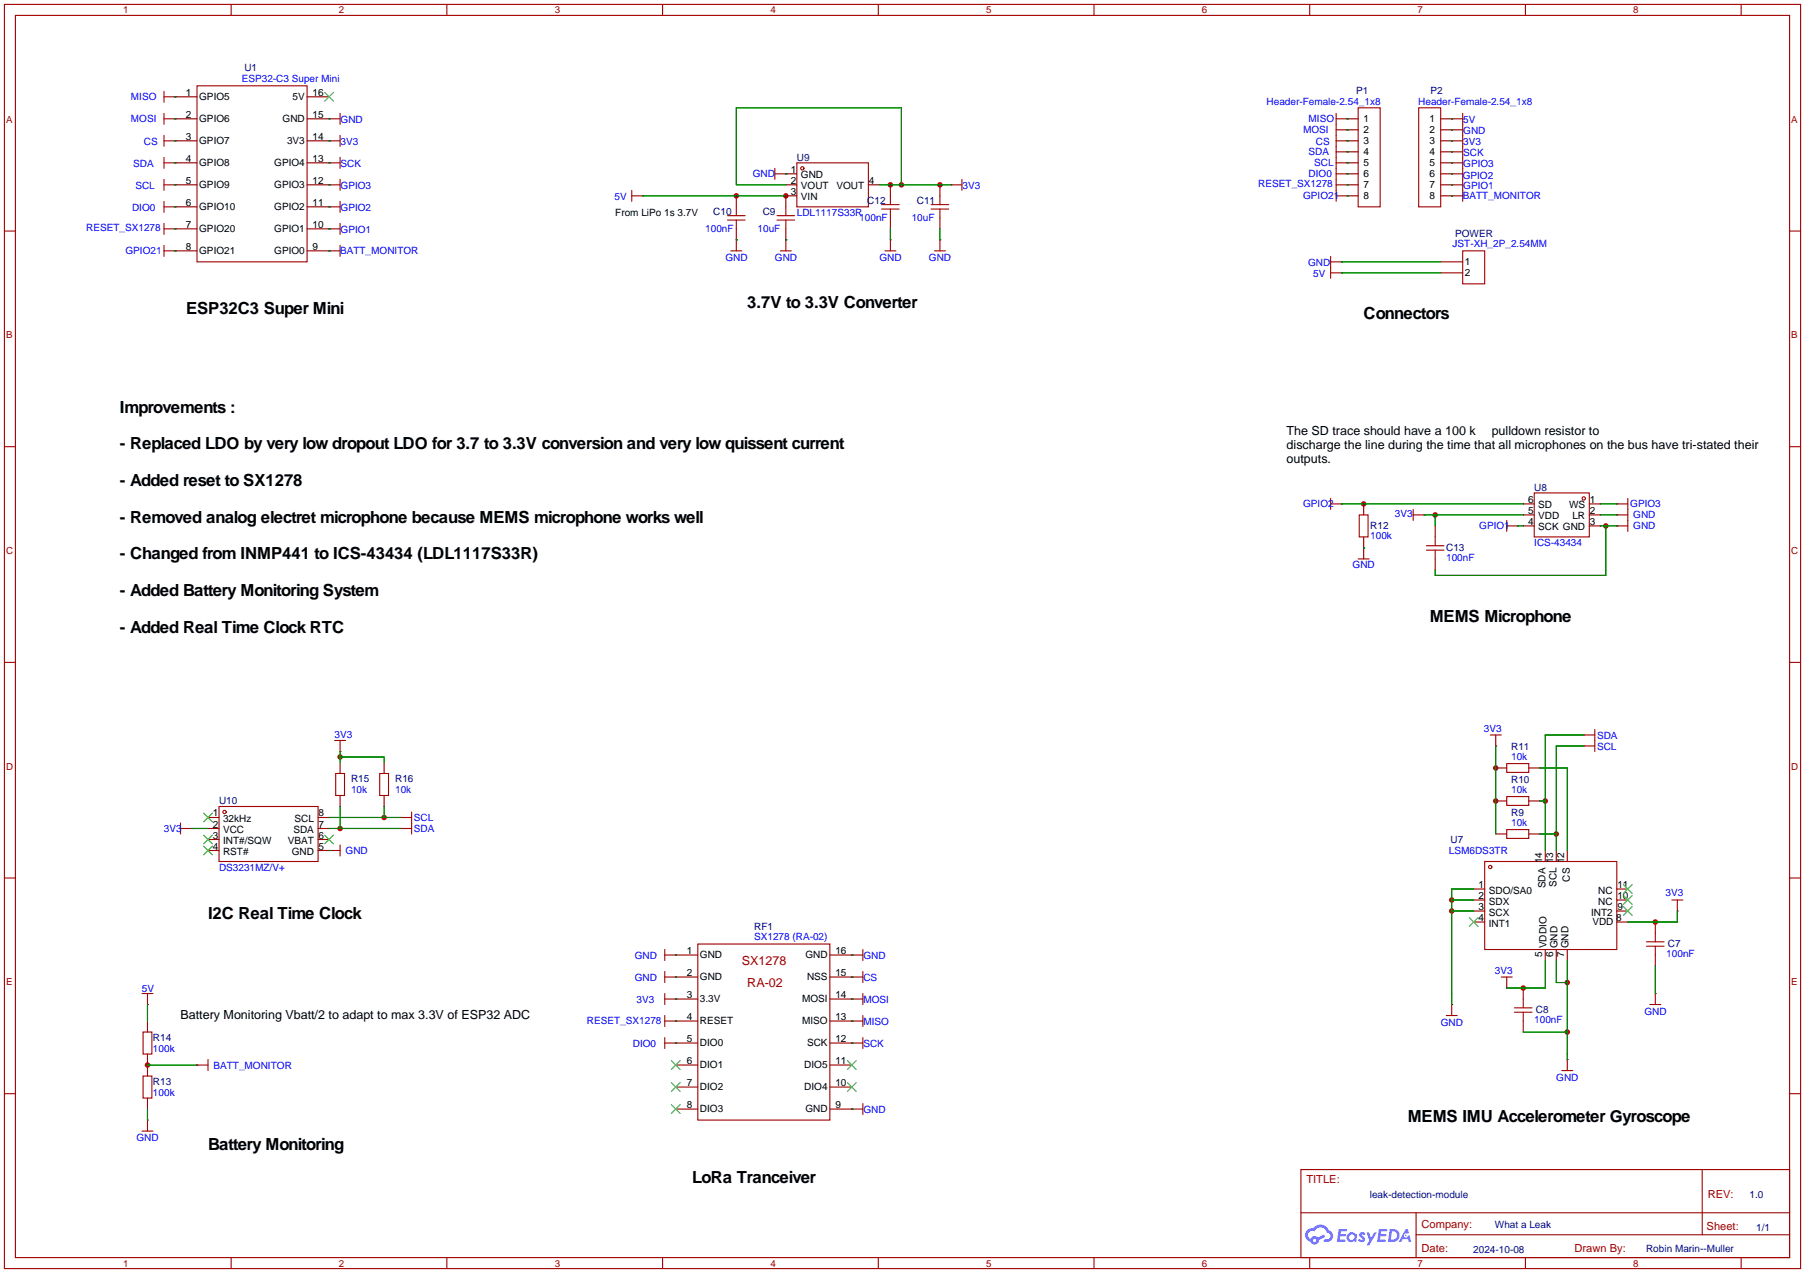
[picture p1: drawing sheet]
<svg xmlns="http://www.w3.org/2000/svg" width="417mm" height="294mm" viewBox="0 0 417 294" stroke-linecap="round" stroke-linejoin="round" font-family="sans-serif">
<g fill="none" stroke="#a10000" stroke-width=".25">
<path d="M1 1h414.5v291.9h-414.5zM3.6 3.6h409.4v286.7h-409.4zM53.3 1v2.6M103.1 1v2.6M152.9 1v2.6M202.7 1v2.6M252.5 1v2.6M302.3 1v2.6M352 1v2.6M401.8 1v2.6M1 53.3h2.6M413 53.3h2.5"/>
<path d="M1 103.1h2.6M413 103.1h2.5M1 152.9h2.6M413 152.9h2.5M1 202.7h2.6M413 202.7h2.5M1 252.5h2.6M413 252.5h2.5M300.2 270h112.8v20.3h-112.8zM300.3 280h112.6M326.8 280v10.1M392.8 270v15.1"/>
<path d="M53.3 290.3v2.6M103.1 290.3v2.6M152.9 290.3v2.6M202.7 290.3v2.6M252.5 290.3v2.6M302.3 290.3v2.6M326.8 285.1h86.1M352 290.3v2.6M401.8 290.3v2.6"/>
</g>
<g fill="#5487ff">
<path d="M313.9 284.6l.5-.2 .4 .1 .3 .3-.3 .4a.33 .33 0 0 0-.2-.3 .33 .33 0 0 0-.4 .2l.1 .1a.86 .86 0 0 1 .6 .6 .86 .86 0 0 1-.2 .9h-.7l-.6-.4 .3-.3 .5 .3 .3-.2-.1-.1a.88 .88 0 0 1-.5-1.4z"/>
<path d="M315.4 284.5h.5l.5 1.3 .8-1.3h.6l-1.8 3h-.6l.6-1.1z"/>
<path d="M309 283.7l1.8 .1v.4h-1.3l-.1 .7h1.1l.2 .2-.3 .3h-1.1l-.1 .8h1.2l.1 .2-.1 .3h-1.9z"/>
<path d="M318.2 283.7l1.9 .1-.1 .4h-1.3v.7h1l.3 .2-.3 .3h-1.1l-.1 .8h1.2l.1 .2-.1 .3h-1.9z"/>
<path d="M324.4 283.7h.5l.2 .9-.4 .2a.5 .5 0 0 0-.7 .2 .5 .5 0 0 0 .3 .7 .5 .5 0 0 0 .6-.4l.4-.2 .4 1.6h-.6l-.2-.6h-1.2l-.3 .6h-.6z"/>
<path d="M320.7 283.7l-.4 3h1a1.51 1.51 0 0 0 1.7-1.5 1.51 1.51 0 0 0-1.8-1.5zM321.2 284.2a1.02 1.02 0 0 1 1.2 1.2 1.02 1.02 0 0 1-1.4 .8z"/>
<path d="M311.2 284.7a1.11 1.11 0 0 0-.3 1.6 1.11 1.11 0 0 0 1.6 .2l.5 .2 .2-1.6-.4-.3a1.02 1.02 0 0 0-1.6-.1zM311.3 285.6a.67 .67 0 0 1 1.3 0 .67 .67 0 0 1-1.3 0z"/>
<path d="M301.7 284a1.58 1.58 0 0 0 .7 2.7 1.01 1.01 0 0 0 1.2 .6 1.01 1.01 0 0 0 .8-1l1.4-.8-.3-.5-1.3 .7-.5-.3a1.02 1.02 0 0 0-1.3 .6 1 1 0 0 1-.4-1.4 1 1 0 0 1 1.4-.3 1.49 1.49 0 0 1 1.5-1 1.49 1.49 0 0 1 1.3 1.3 .82 .82 0 0 1 .8 1 .82 .82 0 0 1-1.2 .5l-.3 .1v.3a1.4 1.4 0 0 0 2-.6 1.4 1.4 0 0 0-.8-1.9 2.19 2.19 0 0 0-3.7-.5l-.8 .1zM303 286.4a.4 .4 0 0 1 .8 0 .4 .4 0 0 1-.8 0z"/>
<circle cx="324.4" cy="285.2" r=".19"/>
</g>
<g fill="none" stroke="#a10000" stroke-width=".25">
<path d="M45.5 19.8h25.4v40.7h-25.4zM37.8 37.6h2.6M37.8 36.3v2.6M75.9 27.4h2.6M75.9 32.5h2.6M78.5 26.2v2.5M78.5 31.2v2.6M37.8 41.4v2.5M37.8 56.6v2.6M37.8 42.7h2.6M37.8 57.9h2.6M347.7 176.3h5.1v2h-5.1z"/>
<path d="M342.6 198.9h30.5v20.3h-30.5zM347.7 191.5h5.1v2h-5.1zM347.7 183.9h5.1v2h-5.1zM380 218.4h4M380 217.4h4M382 215.4v2M382 218.4v2.1M349.5 233.7h4.1M349.5 232.7h4.1M351.5 230.6v2.1M351.5 233.7v2"/>
<circle cx="343.9" cy="200.2" r=".38"/>
</g>
<g fill="none" stroke="#870000" stroke-width=".25">
<path d="M40.4 37.6h.1M40.4 22.4h5.1M40.4 27.4h5.1M40.4 32.5h5.1M40.4 37.6h5.1M70.9 22.4h5M70.9 27.4h5M70.9 32.5h5M70.9 37.6h5M75.9 27.4h.1M75.9 32.5h.1M40.4 42.7h.1"/>
<path d="M40.4 57.9h.1M40.4 42.7h5.1M40.4 47.8h5.1M40.4 52.8h5.1M40.4 57.9h5.1M70.9 42.7h5M70.9 47.8h5M70.9 52.8h5M70.9 57.9h5M345.2 177.3h2.5M352.8 177.3h2.5M345.2 192.5h2.5"/>
<path d="M345.2 184.9h2.5M352.8 192.5h2.5M352.8 184.9h2.5M356.6 196.3v2.6M359.2 196.3v2.6M361.7 196.3v2.6M340.1 205.2h2.5M340.1 207.8h2.5M340.1 210.3h2.5M340.1 212.9h2.5M356.6 219.2v2.5M359.2 219.2v2.5"/>
<path d="M361.7 219.2v2.5M373.1 205.2h2.6M373.1 207.8h2.6M373.1 210.3h2.6M373.1 212.9h2.6M382 212.9v2.5M351.5 228.1v2.5M351.5 235.7v2.6M382 220.5v2.5"/>
</g>
<path d="M74.9 21.3l2.1 2.1M77 21.3l-2.1 2.1M339.1 211.8l2 2.1M341.1 211.8l-2 2.1M374.6 209.3l2.1 2M374.6 206.8l2.1 2M374.6 204.2l2.1 2M376.7 209.3l-2.1 2M376.7 206.8l-2.1 2M376.7 204.2l-2.1 2" fill="none" stroke="#3c3" stroke-width=".25"/>
<g fill="#c00">
<circle cx="335" cy="210.3" r=".63"/>
<circle cx="335" cy="207.8" r=".63"/>
<circle cx="361.7" cy="238.3" r=".63"/>
<circle cx="361.7" cy="226.8" r=".63"/>
<circle cx="351.5" cy="228.1" r=".63"/>
<circle cx="359.2" cy="192.5" r=".63"/>
<circle cx="356.6" cy="184.9" r=".63"/>
<circle cx="345.2" cy="184.9" r=".63"/>
<circle cx="345.2" cy="177.3" r=".63"/>
<circle cx="382" cy="212.9" r=".63"/>
<circle cx="370.6" cy="121.4" r=".63"/>
<circle cx="331.2" cy="118.9" r=".63"/>
<circle cx="314.7" cy="116.3" r=".63"/>
<circle cx="169.9" cy="45.2" r=".63"/>
<circle cx="181.4" cy="45.2" r=".63"/>
<circle cx="205.5" cy="42.7" r=".63"/>
<circle cx="208" cy="42.7" r=".63"/>
<circle cx="216.9" cy="42.7" r=".63"/>
<circle cx="34" cy="245.9" r=".63"/>
<circle cx="78.5" cy="191.3" r=".63"/>
<circle cx="88.6" cy="188.7" r=".63"/>
<circle cx="78.5" cy="174.8" r=".63"/>
</g>
<g fill="none" stroke="#a10000" stroke-width=".25">
<path d="M37.8 22.4h2.6M37.8 21.1v2.5M37.8 26.2v2.5M37.8 31.2v2.6M37.8 27.4h2.6M37.8 32.5h2.6M75.9 37.6h2.6M78.5 36.3v2.6M178.8 38.9v2.5M183.9 37.6h16.5v10.2h-16.5zM308.4 27.4h2.5M308.4 32.5h2.5"/>
<path d="M308.4 37.6h2.5M308.4 26.2v20.3M308.4 30h2.5M308.4 35.1h2.5M313.4 24.9h5.1v22.9h-5.1zM327.4 24.9h5.1v22.9h-5.1zM335 27.4h2.6M335 32.5h2.6M335 37.6h2.6M335 30h2.6M335 35.1h2.6M337.6 26.2v20.3"/>
<path d="M37.8 46.5v2.5M37.8 51.6v2.5M37.8 47.8h2.6M37.8 52.8h2.6M75.9 47.8h2.6M75.9 52.8h2.6M75.9 42.7h2.6M75.9 57.9h2.6M78.5 41.4v2.5M78.5 46.5v2.5M78.5 51.6v2.5M78.5 56.6v2.6"/>
<path d="M145.8 45.2h2.5M145.8 43.9v2.6M167.9 50.8h4.1M167.9 49.8h4.1M168.7 57.9h2.5M169.9 47.8v2M169.9 50.8v2M169.9 55.4v2.5M178.8 40.1h2.6M179.3 50.8h4.1M179.3 49.8h4.1M180.1 57.9h2.5"/>
<path d="M181.4 47.8v2M181.4 50.8v2M181.4 55.4v2.5M203.5 48.3h4M203.5 47.2h4M204.2 57.9h2.6M205.5 45.2v2M205.5 48.3v2M205.5 55.4v2.5M214.9 48.3h4M214.9 47.2h4M215.6 57.9h2.6"/>
<path d="M216.9 45.2v2M216.9 48.3v2M216.9 55.4v2.5M219.5 42.7h2.5M222 41.4v2.5M307.1 59.2v5.1M308.4 40.1h2.5M308.4 42.7h2.5M308.4 45.2h2.5M335 40.1h2.6M335 42.7h2.6M335 45.2h2.6"/>
<path d="M337.6 57.9h5v7.6h-5zM307.1 60.5h2.5M307.1 63h2.5M307.1 115.1v2.5M307.1 116.3h2.5M313.7 118.9h2v5.1h-2zM326.1 118.9h2.6M326.1 117.6v2.5M354.1 113.8h12.7v10.2h-12.7zM373.1 118.9h2.6M373.1 116.3h2.6M375.7 115.1v7.6"/>
<path d="M313.4 129h2.6M314.7 126.5v2.5M329.2 127h4M329.2 126h4M331.2 124v2M331.2 127v2M347.7 120.1v2.6M347.7 121.4h2.6M373.1 121.4h2.6M77.2 170.9h2.6M77.5 178.6h2v5h-2zM78.5 170.9v2.6"/>
<path d="M87.6 178.6h2.1v5h-2.1zM343.9 169.7h2.6M345.2 169.7v2.5M365.5 169.7h2.5M365.5 172.2h2.5M368 168.4v5.1M41.7 191.3h2.5M41.7 190v2.5M50.5 186.2h22.9v12.7h-22.9zM75.9 196.3h2.6M78.5 195.1v2.5M92.5 191.3h2.5"/>
<path d="M92.5 188.7h2.5M95 187.5v5M153.4 219.2v2.5M161 217.9h30.5v40.7h-30.5zM199.1 219.2v2.5M385.8 207.8h2.6M387.1 207.8v2.5M32.8 229.4h2.5M33 238.3h2.1v5h-2.1zM34 229.4v2.5M153.4 225.6h2.6M153.4 220.5h2.6"/>
<path d="M153.4 230.6h2.6M153.4 235.7h2.6M153.4 224.3v2.5M153.4 229.4v2.5M153.4 234.4v2.6M153.4 239.5v2.6M196.6 225.6h2.5M196.6 220.5h2.5M196.6 230.6h2.5M196.6 235.7h2.5M199.1 224.3v2.5M199.1 229.4v2.5"/>
<path d="M199.1 234.4v2.6M199.1 239.5v2.6M333.8 234.4h2.5M335 231.9v2.5M346.5 225.6h2.5M347.7 225.6v2.5M380.7 231.9h2.6M382 229.4v2.5M33 248.4h2.1v5.1h-2.1zM34 258.6v2.5M45.5 245.9h2.5M48 244.6v2.5"/>
<path d="M153.4 240.8h2.6M196.6 240.8h2.5M196.6 256h2.5M199.1 254.8v2.5M360.4 247.1h2.6M361.7 244.6v2.5M32.8 261.1h2.5"/>
<circle cx="185.2" cy="38.9" r=".38"/>
<circle cx="365.5" cy="115.1" r=".38"/>
<circle cx="51.8" cy="187.5" r=".38"/>
</g>
<g fill="none" stroke="#870000" stroke-width=".25">
<path d="M40.4 22.4h.1M40.4 27.4h.1M40.4 32.5h.1M75.9 37.6h.1M310.9 27.4h.1M310.9 30h.1M310.9 32.5h.1M310.9 35.1h.1M310.9 37.6h.1M310.9 27.4h2.5M310.9 30h2.5M310.9 32.5h2.5"/>
<path d="M310.9 35.1h2.5M310.9 37.6h2.5M332.5 27.4h2.5M332.5 30h2.5M332.5 32.5h2.5M332.5 35.1h2.5M332.5 37.6h2.5M335 30h.1M335 32.5h.1M335 35.1h.1M335 37.6h.1M335 27.4h.1"/>
<path d="M40.4 47.8h.1M40.4 52.8h.1M75.9 52.8h.1M75.9 47.8h.1M75.9 42.7h.1M75.9 57.9h.1M148.3 45.2h.1M169.9 55.4h.1M169.9 45.2v2.6M169.9 52.8v2.6M181.4 40.1h.1M181.4 55.4h.1"/>
<path d="M181.4 40.1h2.5M181.4 42.7h2.5M181.4 52.8v2.6M183.9 45.2h-2.5v2.6M200.4 42.7h2.5M205.5 55.4h.1M205.5 42.7v2.5M205.5 50.3v2.5M216.9 55.4h.1M216.9 42.7v2.5M216.9 50.3v2.5M219.5 42.7h.1"/>
<path d="M310.9 40.1h.1M310.9 45.2h.1M310.9 42.7h.1M310.9 40.1h2.5M310.9 42.7h2.5M310.9 45.2h2.5M332.5 40.1h2.5M332.5 42.7h2.5M332.5 45.2h2.5M335 40.1h.1M335 42.7h.1M335 45.2h.1"/>
<path d="M309.6 60.5h.1M309.6 63h.1M332.5 60.5h5.1M332.5 63h5.1M309.6 116.3h.1M314.7 116.3v2.6M328.7 118.9h.1M351.5 116.3h2.6M351.5 118.9h2.6M366.8 116.3h2.5M366.8 118.9h2.5M373.1 118.9h.1"/>
<path d="M373.1 116.3h.1M314.7 126.5h.1M314.7 124v2.5M331.2 121.4v2.6M331.2 129v2.6M350.3 121.4h.1M351.5 121.4h2.6M366.8 121.4h2.5M373.1 121.4h.1M78.5 173.5h.1M78.5 176v2.6M88.6 176v2.6"/>
<path d="M345.2 172.2h.1M365.5 169.7h.1M365.5 172.2h.1M44.2 191.3h.1M48 188.7h2.5M48 191.3h2.5M48 193.8h2.5M48 196.3h2.5M73.4 188.7h2.5M73.4 191.3h2.5M73.4 193.8h2.5M73.4 196.3h2.5"/>
<path d="M75.9 196.3h.1M78.5 183.6v2.6M88.6 183.6v2.6M92.5 191.3h.1M92.5 188.7h.1M387.1 210.3h.1M34 231.9h.1M34 235.7v2.6M156 230.6h.1M156 220.5h.1M156 225.6h.1M156 235.7h.1"/>
<path d="M156 220.5h5M156 225.6h5M156 230.6h5M156 235.7h5M191.5 220.5h5.1M191.5 225.6h5.1M191.5 230.6h5.1M191.5 235.7h5.1M196.6 225.6h.1M196.6 220.5h.1M196.6 230.6h.1M196.6 235.7h.1"/>
<path d="M335 231.9h.1M347.7 228.1h.1M382 229.4h.1M34 258.6h.1M34 243.3v5.1M34 253.5v2.5M45.5 245.9h.1M156 240.8h.1M156 240.8h5M156 245.9h5M156 251h5M156 256h5"/>
<path d="M191.5 240.8h5.1M191.5 245.9h5.1M191.5 251h5.1M191.5 256h5.1M196.6 240.8h.1M196.6 256h.1M361.7 244.6h.1"/>
</g>
<g fill="none" stroke="#3c3" stroke-width=".25">
<path d="M47 187.7l2 2M47 192.8l2 2M47 195.3l2 2.1M49 187.7l-2 2M49 192.8l-2 2M49 195.3l-2 2.1M74.9 192.8l2.1 2M77 192.8l-2.1 2M154.9 244.9l2.1 2M154.9 249.9l2.1 2.1M154.9 255l2.1 2M157 244.9l-2.1 2"/>
<path d="M157 249.9l-2.1 2.1M157 255l-2.1 2M195.6 249.9l2 2.1M195.6 244.9l2 2M197.6 249.9l-2 2.1M197.6 244.9l-2 2"/>
</g>
<g fill="none" stroke="#008700" stroke-width=".25">
<path d="M40.4 22.4h.1M40.4 27.4h.1M40.4 32.5h.1M40.4 37.6h.1M75.9 37.6h.1M75.9 32.5h.1M75.9 27.4h.1M310.9 27.4h.1M310.9 30h.1M310.9 32.5h.1M310.9 35.1h.1M310.9 37.6h.1"/>
<path d="M335 30h.1M335 32.5h.1M335 35.1h.1M335 37.6h.1M335 27.4h.1M40.4 42.7h.1M40.4 47.8h.1M40.4 57.9h.1M40.4 52.8h.1M75.9 52.8h.1M75.9 47.8h.1M75.9 42.7h.1"/>
<path d="M75.9 57.9h.1M148.3 45.2h33.1M169.9 55.4h.1M181.4 40.1h.1M181.4 55.4h.1M181.4 42.7h-11.5v-17.8h38.1v17.8M202.9 42.7h16.6M205.5 52.8v2.6M216.9 52.8v2.6M310.9 40.1h.1M310.9 42.7h.1M310.9 45.2h.1"/>
<path d="M335 40.1h.1M335 42.7h.1M335 45.2h.1M309.6 60.5h22.9M309.6 63h22.9M309.6 116.3h41.9M328.7 118.9h22.8M331.2 118.9v2.5M369.3 118.9h3.8M369.3 116.3h3.8M314.7 126.5h.1M350.3 121.4h1.2"/>
<path d="M369.3 121.4h3.8M370.6 121.4v11.4h-39.4v-1.2M78.5 173.5v2.5M78.5 174.8h10.1v1.2M345.2 172.2v20.3M355.3 177.3h6.4v19M365.5 172.2h-6.3v24.1M365.5 169.7h-8.9v26.6M44.2 191.3h3.8M75.9 196.3h.1M75.9 191.3h16.6M75.9 188.7h16.6"/>
<path d="M78.5 186.2v5.1M88.6 186.2v2.5M355.3 192.5h3.9M355.3 184.9h1.3M335 210.3h5.1M335 207.8h5.1M340.1 205.2h-5.1v26.7M387.1 210.3v2.6h-11.4M34 231.9v3.8M156 220.5h.1M156 225.6h.1M156 230.6h.1"/>
<path d="M156 235.7h.1M196.6 235.7h.1M196.6 230.6h.1M196.6 225.6h.1M196.6 220.5h.1M351.5 238.3h10.2M356.6 221.7v6.4h-8.9M359.2 221.7v5.1h2.5M361.7 221.7v22.9M382 223v6.4M34 245.9h11.5M34 256v2.6"/>
<path d="M156 240.8h.1M196.6 256h.1M196.6 240.8h.1"/>
</g>
<g font-size="3.8">
<text x="172.5" y="71.1">3.7V to 3.3V Converter</text>
<text x="42.9" y="72.4">ESP32C3 Super Mini</text>
<text x="314.7" y="73.7">Connectors</text>
<text x="27.7" y="95.2">Improvements :</text>
<text x="27.7" y="103.7">- Replaced LDO by very low dropout LDO for 3.7 to 3.3V conversion and very low quissent current</text>
<text x="27.7" y="112.2">- Added reset to SX1278</text>
<text x="27.7" y="120.6">- Removed analog electret microphone because MEMS microphone works well</text>
<text x="27.7" y="129.1">- Changed from INMP441 to ICS-43434 (LDL1117S33R)</text>
<text x="27.7" y="137.6">- Added Battery Monitoring System</text>
<text x="329.9" y="143.5">MEMS Microphone</text>
<text x="27.7" y="146">- Added Real Time Clock RTC</text>
<text x="48" y="212.1">I2C Real Time Clock</text>
<text x="324.9" y="259.1">MEMS IMU Accelerometer Gyroscope</text>
<text x="48" y="265.4">Battery Monitoring</text>
<text x="159.8" y="273">LoRa Tranceiver</text>
</g>
<g font-size="2.9">
<text x="296.9" y="100.5">The SD trace should have a 100 k</text>
<text x="344.3" y="100.5">pulldown resistor to</text>
<text x="296.9" y="103.7">discharge the line during the time that all microphones on the bus have tri-stated their</text>
<text x="296.9" y="106.9">outputs.</text>
<text x="41.7" y="235.1">Battery Monitoring Vbatt/2 to adapt to max 3.3V of ESP32 ADC</text>
</g>
<g font-size="2.9" fill="#a00000">
<text x="171.2" y="222.9">SX1278</text>
<text x="172.5" y="228">RA-02</text>
</g>
<g font-size="2.6" fill="#a00000">
<text x="301.5" y="273.2">TITLE:</text>
<text x="394.1" y="276.6">REV:</text>
<text x="328.1" y="283.4">Company:</text>
<text x="393.9" y="283.9">Sheet:</text>
<text x="328.1" y="288.9">Date:</text>
<text x="363.4" y="289">Drawn By:</text>
</g>
<g font-size="2.3" fill="#000080">
<text x="56.4" y="16.5">U1</text>
<text x="313" y="21.7">P1</text>
<text x="330.1" y="21.7">P2</text>
<text x="183.9" y="37.1">U9</text>
<text x="200.2" y="47.2">C12</text>
<text x="211.6" y="47.2">C11</text>
<text x="164.6" y="49.7">C10</text>
<text x="176" y="49.7">C9</text>
<text x="335.8" y="54.7">POWER</text>
<text x="354.1" y="113.3">U8</text>
<text x="316.2" y="122.1">R12</text>
<text x="333.8" y="127.3">C13</text>
<text x="348.8" y="173.1">R11</text>
<text x="50.5" y="185.7">U10</text>
<text x="81" y="180.6">R15</text>
<text x="91.2" y="180.6">R16</text>
<text x="348.8" y="180.7">R10</text>
<text x="348.8" y="188.3">R9</text>
<text x="334.8" y="194.5">U7</text>
<text x="174" y="214.6">RF1</text>
<text x="384.9" y="218.6">C7</text>
<text x="354.4" y="233.9">C8</text>
<text x="35.3" y="240.3">R14</text>
<text x="35.3" y="250.5">R13</text>
<text x="316.1" y="276.5">leak-detection-module</text>
<text x="403.8" y="276.7">1.0</text>
<text x="345" y="283.5">What a Leak</text>
<text x="405.3" y="284.1">1/1</text>
<text x="340" y="289.2">2024-10-08</text>
<text x="379.9" y="289.1">Robin Marin--Muller</text>
</g>
<g font-size="2.3" fill="#00f">
<text x="30.2" y="23.2">MISO</text>
<text x="55.8" y="18.8">ESP32-C3 Super Mini</text>
<text x="30.2" y="28.2">MOSI</text>
<text x="78.6" y="28.5">GND</text>
<text x="292.3" y="24.3">Header-Female-2.54_1x8</text>
<text x="302" y="28.2">MISO</text>
<text x="327.3" y="24.3">Header-Female-2.54_1x8</text>
<text x="337.7" y="28.5">5V</text>
<text x="33.2" y="33.5">CS</text>
<text x="78.6" y="33.5">3V3</text>
<text x="300.7" y="30.8">MOSI</text>
<text x="302" y="35.9">SDA</text>
<text x="303.7" y="33.5">CS</text>
<text x="337.7" y="31">GND</text>
<text x="337.7" y="33.5">3V3</text>
<text x="30.7" y="38.6">SDA</text>
<text x="78.6" y="38.6">SCK</text>
<text x="173.7" y="40.9">GND</text>
<text x="302" y="40.9">DIO0</text>
<text x="303.3" y="38.4">SCL</text>
<text x="337.6" y="41.4">GPIO2</text>
<text x="337.7" y="36.1">SCK</text>
<text x="337.7" y="38.6">GPIO3</text>
<text x="31.2" y="43.7">SCL</text>
<text x="78.6" y="43.7">GPIO3</text>
<text x="141.8" y="46.1">5V</text>
<text x="222.1" y="43.7">3V3</text>
<text x="290.4" y="43.3">RESET_SX1278</text>
<text x="300.7" y="46">GPIO21</text>
<text x="337.6" y="46">BATT_MONITOR</text>
<text x="337.7" y="43.7">GPIO1</text>
<text x="19.9" y="53.4">RESET_SX1278</text>
<text x="30.5" y="48.8">DIO0</text>
<text x="78.6" y="53.9">GPIO1</text>
<text x="78.6" y="48.8">GPIO2</text>
<text x="162.8" y="53.5">100nF</text>
<text x="174.8" y="53.5">10uF</text>
<text x="183.9" y="49.8">LDL1117S33R</text>
<text x="198.3" y="51">100nF</text>
<text x="210.4" y="51">10uF</text>
<text x="29" y="58.7">GPIO21</text>
<text x="78.5" y="58.7">BATT_MONITOR</text>
<text x="335.2" y="57">JST-XH_2P_2.54MM</text>
<text x="167.4" y="60.2">GND</text>
<text x="178.8" y="60.2">GND</text>
<text x="203" y="60.2">GND</text>
<text x="214.4" y="60.2">GND</text>
<text x="301.9" y="61.3">GND</text>
<text x="303.1" y="63.8">5V</text>
<text x="300.7" y="117.1">GPIO2</text>
<text x="321.9" y="119.4">3V3</text>
<text x="376.2" y="117.1">GPIO3</text>
<text x="376.9" y="119.7">GND</text>
<text x="316.2" y="124.4">100k</text>
<text x="341.4" y="122.2">GPIO1</text>
<text x="376.9" y="122.2">GND</text>
<text x="312.2" y="131.1">GND</text>
<text x="333.8" y="129.5">100nF</text>
<text x="354.1" y="126">ICS-43434</text>
<text x="77.2" y="170.5">3V3</text>
<text x="342.5" y="168.9">3V3</text>
<text x="368.6" y="170.5">SDA</text>
<text x="368.6" y="173.1">SCL</text>
<text x="348.8" y="175.4">10k</text>
<text x="81" y="183.2">10k</text>
<text x="91.2" y="183.2">10k</text>
<text x="348.8" y="183">10k</text>
<text x="95.5" y="189.6">SCL</text>
<text x="348.8" y="190.6">10k</text>
<text x="37.8" y="192.1">3V3</text>
<text x="79.8" y="197.1">GND</text>
<text x="95.5" y="192.1">SDA</text>
<text x="334.4" y="197.1">LSM6DS3TR</text>
<text x="50.5" y="201">DS3231MZ/V+</text>
<text x="384.4" y="207">3V3</text>
<text x="146.5" y="221.5">GND</text>
<text x="174" y="216.9">SX1278 (RA-02)</text>
<text x="199.3" y="221.5">GND</text>
<text x="384.6" y="221">100nF</text>
<text x="146.5" y="226.6">GND</text>
<text x="199.3" y="226.6">CS</text>
<text x="345" y="224.8">3V3</text>
<text x="32.8" y="228.9">5V</text>
<text x="146.9" y="231.6">3V3</text>
<text x="199.3" y="231.7">MOSI</text>
<text x="135.5" y="236.3">RESET_SX1278</text>
<text x="199.3" y="236.7">MISO</text>
<text x="332.5" y="236.8">GND</text>
<text x="354.1" y="236.2">100nF</text>
<text x="379.5" y="234.3">GND</text>
<text x="35.3" y="242.9">100k</text>
<text x="146" y="241.8">DIO0</text>
<text x="199.3" y="241.8">SCK</text>
<text x="49.3" y="246.7">BATT_MONITOR</text>
<text x="359.2" y="249.5">GND</text>
<text x="35.3" y="253">100k</text>
<text x="199.3" y="257.1">GND</text>
<text x="31.5" y="263.4">GND</text>
</g>
<g font-size="2.3">
<text x="42.9" y="22.1">1</text>
<text x="46" y="23.1">GPIO5</text>
<text x="67.5" y="23.1">5V</text>
<text x="72.1" y="22.1">16</text>
<text x="42.9" y="27.2">2</text>
<text x="46" y="28.2">GPIO6</text>
<text x="65.2" y="28.2">GND</text>
<text x="72.1" y="27.2">15</text>
<text x="314.7" y="28.2">1</text>
<text x="329.9" y="28.2">1</text>
<text x="42.9" y="32.3">3</text>
<text x="46" y="33.3">GPIO7</text>
<text x="66.3" y="33.3">3V3</text>
<text x="72.1" y="32.3">14</text>
<text x="314.7" y="30.8">2</text>
<text x="314.7" y="33.3">3</text>
<text x="314.7" y="35.8">4</text>
<text x="329.9" y="30.8">2</text>
<text x="329.9" y="33.3">3</text>
<text x="329.9" y="35.8">4</text>
<text x="42.9" y="37.4">4</text>
<text x="46" y="38.4">GPIO8</text>
<text x="63.3" y="38.4">GPIO4</text>
<text x="72.1" y="37.4">13</text>
<text x="182.5" y="39.9">1</text>
<text x="184.8" y="41.2">GND</text>
<text x="314.7" y="38.4">5</text>
<text x="314.7" y="40.9">6</text>
<text x="329.9" y="38.4">5</text>
<text x="329.9" y="40.9">6</text>
<text x="42.9" y="42.4">5</text>
<text x="42.9" y="47.5">6</text>
<text x="46" y="43.5">GPIO9</text>
<text x="63.3" y="43.5">GPIO3</text>
<text x="72.1" y="47.5">11</text>
<text x="72.1" y="42.4">12</text>
<text x="182.5" y="42.4">2</text>
<text x="182.5" y="45">3</text>
<text x="184.8" y="43.7">VOUT</text>
<text x="184.8" y="46.3">VIN</text>
<text x="193.1" y="43.7">VOUT</text>
<text x="200.5" y="42.4">4</text>
<text x="314.7" y="43.5">7</text>
<text x="314.7" y="46">8</text>
<text x="329.9" y="43.5">7</text>
<text x="329.9" y="46">8</text>
<text x="42.9" y="52.6">7</text>
<text x="46" y="48.5">GPIO10</text>
<text x="46" y="53.6">GPIO20</text>
<text x="63.3" y="53.6">GPIO1</text>
<text x="63.3" y="48.5">GPIO2</text>
<text x="72.1" y="52.6">10</text>
<text x="142" y="49.8">From LiPo 1s 3.7V</text>
<text x="42.9" y="57.7">8</text>
<text x="46" y="58.7">GPIO21</text>
<text x="63.3" y="58.7">GPIO0</text>
<text x="72.1" y="57.7">9</text>
<text x="338.1" y="61.2">1</text>
<text x="338.1" y="63.8">2</text>
<text x="352.7" y="118.6">5</text>
<text x="352.7" y="116.1">6</text>
<text x="355" y="119.9">VDD</text>
<text x="355" y="117.4">SD</text>
<text x="362.1" y="117.4">WS</text>
<text x="362.9" y="119.9">LR</text>
<text x="366.9" y="116.1">1</text>
<text x="366.9" y="118.6">2</text>
<text x="352.7" y="121.2">4</text>
<text x="355" y="122.5">SCK GND</text>
<text x="366.9" y="121.2">3</text>
<text x="49.1" y="188.5">1</text>
<text x="49.1" y="191">2</text>
<text x="51.5" y="189.8">32kHz</text>
<text x="68" y="189.8">SCL</text>
<text x="73.5" y="191">7</text>
<text x="73.5" y="188.5">8</text>
<text x="49.1" y="193.6">3</text>
<text x="49.1" y="196.1">4</text>
<text x="51.5" y="192.3">VCC</text>
<text x="51.5" y="194.8">INT#/SQW</text>
<text x="51.5" y="197.4">RST#</text>
<text x="66.4" y="194.8">VBAT</text>
<text x="67.3" y="197.4">GND</text>
<text x="67.7" y="192.3">SDA</text>
<text x="73.5" y="196.1">5</text>
<text x="73.5" y="193.6">6</text>
<text x="355.9" y="199.2" transform="rotate(-90 355.9 199.2)">14</text>
<text x="358.4" y="199.2" transform="rotate(-90 358.4 199.2)">13</text>
<text x="361" y="199.2" transform="rotate(-90 361 199.2)">12</text>
<text x="362.2" y="203.5" transform="rotate(-90 362.2 203.5)">CS</text>
<text x="341.2" y="205">1</text>
<text x="341.2" y="207.5">2</text>
<text x="343.6" y="206.3">SDO/SA0</text>
<text x="343.6" y="208.8">SDX</text>
<text x="356.7" y="205.1" transform="rotate(-90 356.7 205.1)">SDA</text>
<text x="359.2" y="204.8" transform="rotate(-90 359.2 204.8)">SCL</text>
<text x="368.9" y="208.8">NC</text>
<text x="368.9" y="206.3">NC</text>
<text x="373.3" y="207.5">10</text>
<text x="373.3" y="205">11</text>
<text x="341.2" y="210.1">3</text>
<text x="341.2" y="212.6">4</text>
<text x="343.6" y="211.4">SCX</text>
<text x="343.6" y="213.9">INT1</text>
<text x="367.2" y="211.4">INT2</text>
<text x="367.5" y="213.6">VDD</text>
<text x="373" y="212.6">8</text>
<text x="373.3" y="210.1">9</text>
<text x="158.5" y="220.2">1</text>
<text x="161.5" y="221.3">GND</text>
<text x="185.9" y="221.3">GND</text>
<text x="192.8" y="220.2">16</text>
<text x="355.9" y="220.8" transform="rotate(-90 355.9 220.8)">5</text>
<text x="356.9" y="218.9" transform="rotate(-90 356.9 218.9)">VDDIO</text>
<text x="358.4" y="220.8" transform="rotate(-90 358.4 220.8)">6</text>
<text x="359.5" y="218.9" transform="rotate(-90 359.5 218.9)">GND</text>
<text x="361" y="220.8" transform="rotate(-90 361 220.8)">7</text>
<text x="362" y="218.9" transform="rotate(-90 362 218.9)">GND</text>
<text x="158.5" y="225.3">2</text>
<text x="161.5" y="226.3">GND</text>
<text x="186.3" y="226.3">NSS</text>
<text x="192.8" y="225.3">15</text>
<text x="158.5" y="230.4">3</text>
<text x="161.5" y="231.4">3.3V</text>
<text x="185.1" y="231.4">MOSI</text>
<text x="192.8" y="230.4">14</text>
<text x="158.5" y="235.5">4</text>
<text x="161.5" y="236.5">RESET</text>
<text x="185.1" y="236.5">MISO</text>
<text x="192.8" y="235.5">13</text>
<text x="158.5" y="240.6">5</text>
<text x="158.5" y="245.6">6</text>
<text x="161.5" y="241.6">DIO0</text>
<text x="186.3" y="241.6">SCK</text>
<text x="192.8" y="245.6">11</text>
<text x="192.8" y="240.6">12</text>
<text x="158.5" y="250.7">7</text>
<text x="161.5" y="246.7">DIO1</text>
<text x="161.5" y="251.7">DIO2</text>
<text x="185.6" y="251.7">DIO4</text>
<text x="185.6" y="246.7">DIO5</text>
<text x="192.8" y="250.7">10</text>
<text x="158.5" y="255.8">8</text>
<text x="161.5" y="256.8">DIO3</text>
<text x="185.9" y="256.8">GND</text>
<text x="192.8" y="255.8">9</text>
</g>
<g font-size="2.2" fill="#a00000">
<text x="28.4" y="3.1">1</text>
<text x="78.2" y="3.1">2</text>
<text x="128" y="3.1">3</text>
<text x="177.8" y="3.1">4</text>
<text x="227.6" y="3.1">5</text>
<text x="277.4" y="3.1">6</text>
<text x="327.2" y="3.1">7</text>
<text x="376.9" y="3.1">8</text>
<text x="1.4" y="28.3">A</text>
<text x="413.4" y="28.3">A</text>
<text x="1.4" y="78.1">B</text>
<text x="413.4" y="78.1">B</text>
<text x="1.4" y="127.9">C</text>
<text x="413.4" y="127.9">C</text>
<text x="1.4" y="177.7">D</text>
<text x="413.4" y="177.7">D</text>
<text x="1.4" y="227.5">E</text>
<text x="413.4" y="227.5">E</text>
<text x="28.4" y="292.4">1</text>
<text x="78.2" y="292.4">2</text>
<text x="128" y="292.4">3</text>
<text x="177.8" y="292.4">4</text>
<text x="227.6" y="292.4">5</text>
<text x="277.4" y="292.4">6</text>
<text x="327.2" y="292.4">7</text>
<text x="376.9" y="292.4">8</text>
</g>
</svg>
